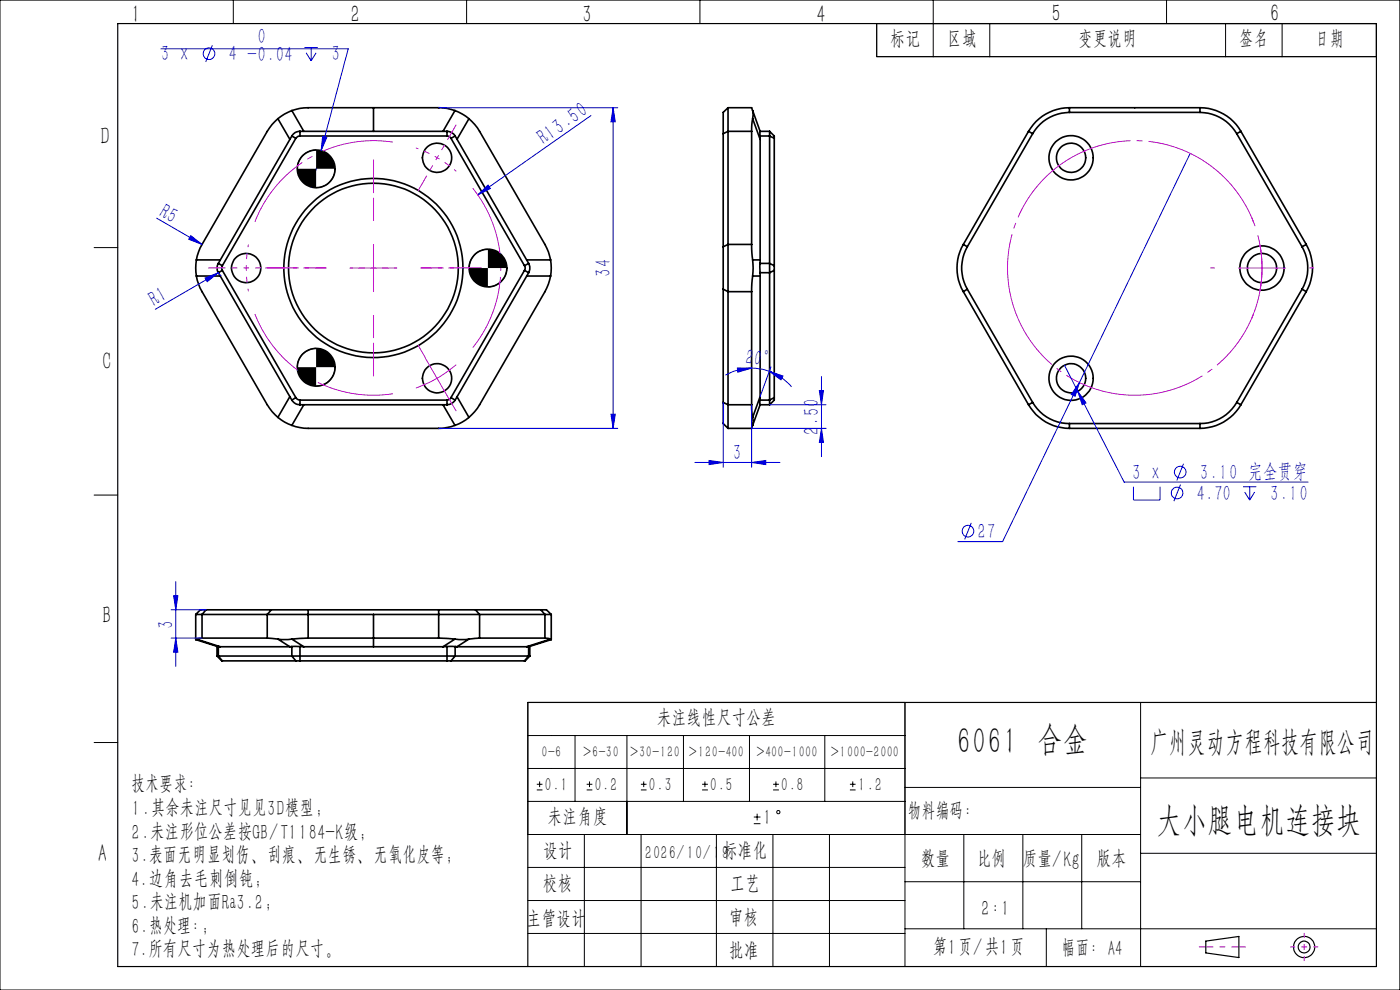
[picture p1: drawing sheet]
<svg xmlns="http://www.w3.org/2000/svg" width="297mm" height="210mm" viewBox="0 0 297 210" stroke-linecap="round" stroke-linejoin="round" font-family="sans-serif">
<g fill="none" stroke="#000" stroke-width=".35">
<path d="M58.9 25.2l-1.2 1.2-1 1.5-13.8 23.9-.8 1.6-.4 1.7M58.9 25.2l2.6 4.4M61.9 23.5l-1.5 .7-1.5 1M61.9 23.5a9.6 9.6 0 0 1 3.5-.6h27.7a9.6 9.6 0 0 1 3.4 .6M61.9 28.8l-15.6 27.1M61.9 28.8l.9 .5M61.9 23.5l2.6 4.4M62.8 29.3l-15.6 27.1M63.6 28.8l-.3 .1-.5 .4M63.6 27.9a1.84 1.84 0 0 0-1.7 .9M63.6 28.8h31.2M63.6 27.9v.9"/>
<path d="M63.6 27.9h31.2M79.2 22.9v5M94.8 28.8l.5 .2 .4 .3M94.8 27.9a1.93 1.93 0 0 1 1.8 .9M94.8 27.9v.9M95.7 29.3l15.6 27.1M96.5 23.5l1.6 .7 1.4 1M96.5 23.5l-2.5 4.4M96.6 28.8l-.9 .5M96.6 28.8l15.5 27.1M99.5 25.2l1.2 1.2 1 1.5 13.9 23.9 .7 1.6 .5 1.7M99.5 25.2l-2.6 4.4"/>
<path d="M153.4 28.4v23.9M154.4 22.9v5M154.4 22.9l-1 .9v4.6M154.4 22.9h5.1l.2 .6M154.4 27.9h5.1M154.4 27.9l-1 .5M154.4 27.9v23.9M159.5 27.9v23.9M159.7 25.2l-.2 2.7M159.7 23.5v1.7M159.7 25.2l1.6 4.4M159.7 23.5l1.6 4.4"/>
<path d="M161.2 28.8l.1 .8M161.2 27.9v.9M161.2 28.8h2.1M161.2 27.9h2.1M161.3 29.6v25.5M163.3 27.9v.9M163.3 27.9l1 .9v.5M163.3 28.8v27.1M163.3 28.8l1 .5M164.3 29.3v27.1M218.2 27.9l-13.8 23.9M218.2 27.9l.9 .5"/>
<path d="M219.1 28.4l-13.9 23.9M226.9 23.8a9.1 9.1 0 0 0-7.8 4.6M226.9 22.9a10 10 0 0 0-8.7 5M226.9 22.9h27.7M226.9 23.8h27.7M226.9 22.9v.9M254.6 23.8a9.1 9.1 0 0 1 7.8 4.6M254.6 22.9a10 10 0 0 1 8.6 5M254.6 22.9v.9M262.4 28.4l13.8 23.9M263.2 27.9l-.8 .5M263.2 27.9l13.9 23.9"/>
<path d="M41.7 55.1l-.2 1.8 .2 1.7M41.7 58.6l.4 1.6 .8 1.7 13.8 24 1 1.4 1.2 1.2M41.7 55.1h5M41.7 58.6h5M46.3 55.9a1.87 1.87 0 0 0 0 1.9M46.3 55.9l.9 .5M46.3 57.8l15.6 27.1M47.2 56.4v1M47.2 57.4l15.6 26.9M47.2 57.4l-.9 .4M111.3 56.4l.1 .3-.1 .7M111.3 57.4l-15.6 26.9"/>
<path d="M111.3 57.4l.8 .4M111.7 55.1h5.1M111.7 58.6h5.1M112.1 55.9a2.1 2.1 0 0 1 0 1.9M112.1 55.9l-.8 .5M112.1 57.8l-15.5 27.1M116.8 55.1l.1 1.8-.1 1.7M116.8 58.6l-.5 1.6-.7 1.7-13.9 24-1 1.4-1.2 1.2M153.4 52.3v9M154.4 51.8v10.1M154.4 51.8l-1 .5M154.4 51.8h5.1"/>
<path d="M159.5 51.8l.2 3.3M159.7 55.1v3.5M159.7 58.6l-.2 3.3M159.7 55.1h1.6M159.7 58.6h1.6M161.2 55.9v1.9M161.2 57.8l.1 .8M161.2 55.9h2.1M161.2 57.8h2.1M161.3 55.1l-.1 .8M161.3 58.6v25.5M163.3 55.9v1.9"/>
<path d="M163.3 55.9l1 .5M163.3 57.8v27.1M164.3 56.4v1M164.3 57.4l-1 .4M164.3 57.4v26.9M204.4 51.8a10 10 0 0 0 0 10.1M204.4 51.8l.8 .5M205.2 52.3a9 9 0 0 0 0 9M276.2 52.3a9 9 0 0 1 0 9M277.1 51.8a10 10 0 0 1 0 10.1M277.1 51.8l-.9 .5M153.4 61.3l1 .6"/>
<path d="M153.4 61.3v24.1M154.4 61.9h5.1M154.4 61.9v24M159.5 61.9v24M204.4 61.9l13.8 24M205.2 61.3l-.8 .6M205.2 61.3l13.9 24.1M276.2 61.3l-13.8 24.1M276.2 61.3l.9 .6M277.1 61.9l-13.9 24M58.9 88.5l1.5 1 1.5 .7M61.5 84.1l-2.6 4.4"/>
<path d="M61.9 84.9a2.02 2.02 0 0 0 1.7 1M61.9 90.2l1.7 .5 1.8 .2h27.7l1.7-.2 1.7-.5M62.8 84.3l.3 .4 .5 .2M62.8 84.3l-.9 .6M63.6 84.9h31.2M63.6 84.9v1M63.6 85.9h31.2M64.5 85.9l-2.6 4.3M94 85.9l2.5 4.3M94.8 84.9v1M95.7 84.3l-.4 .4-.5 .2M95.7 84.3l.9 .6"/>
<path d="M96.6 84.9a2.14 2.14 0 0 1-1.8 1M96.9 84.1l2.6 4.4M99.5 88.5l-1.4 1-1.6 .7M153.4 85.4v4.4l1 1.1M153.4 85.4l1 .5M154.4 85.9v5M154.4 85.9h5.1M159.5 85.9l.2 2.6M159.7 88.5v1.7M159.7 90.2l-.2 .7h-5.1M161.2 84.9v1M161.2 84.9h2.1"/>
<path d="M161.2 85.9h2.1M161.3 84.1l-.1 .8M161.3 84.1l-1.6 4.4M161.3 85.9l-1.6 4.3M163.3 84.9v1M164.3 84.3v.6l-1 1M164.3 84.3l-1 .6M218.2 85.9a10 10 0 0 0 8.7 5M219.1 85.4a8.9 8.9 0 0 0 7.8 4.4M219.1 85.4l-.9 .5M226.9 90.9h27.7M226.9 89.8h27.7"/>
<path d="M226.9 89.8v1.1M254.6 89.8v1.1M262.4 85.4a8.9 8.9 0 0 1-7.8 4.4M262.4 85.4l.8 .5M263.2 85.9a10 10 0 0 1-8.6 5M41.5 130.3h1.4M41.5 135.7l4.8 1.5M41.5 130.3v5.4M41.7 135.6l-.2 .1M41.7 135.6l5 1.6M42.9 135.4l-1.2 .2M42.9 130.3h13.8"/>
<path d="M42.9 135.4h13.8M42.9 130.3v5.1M43.7 129.4h-1.2l-1 .9M43.7 129.4h13.9M43.7 129.4l-.8 .9M46 139.2h.3M46 139.2l1.2 1M46 137.1v2.1M46.3 137.2h.4M46.3 139.2h15.6M46.3 137.2v2M46.3 139.2l.9 1"/>
<path d="M46.7 137.2h14.8M56.7 130.3h45M56.7 135.4l2.2 .2M56.7 130.3v5.1M57.6 129.4h7.8M57.6 129.4l-.9 .9M58.9 135.6h3M58.9 135.6l2.6 1.6M61.9 137.2h1.7M61.9 137.2h-.4M61.9 139.2h34.7M61.9 135.6l2.6 1.6"/>
<path d="M61.9 137.2v2M61.9 139.2l.9 1M63.6 137.2h.9M63.6 137.2v3M64.5 137.2h29.5M65.4 135.4l-3.5 .2M65.4 129.4v6M65.4 129.4h27.7M65.4 135.4h27.7M79.2 130.3v6.9M93.1 129.4h7.8M93.1 135.4l3.4 .2"/>
<path d="M93.1 129.4v6M94.8 137.2h1.8M94.8 137.2h-.8M94.8 137.2v3M96.5 135.6h3M96.5 135.6l-2.5 1.6M96.6 137.2h.3M96.6 137.2v2M96.6 139.2h15.5M96.6 139.2l-.9 1M96.9 137.2h14.8M99.5 135.6l-2.6 1.6"/>
<path d="M100.9 129.4l.8 .9M100.9 129.4h13.8M101.7 135.4l-2.2 .2M101.7 130.3h13.9M101.7 130.3v5.1M101.7 135.4h13.9M112.1 137.2h-.4M112.1 139.2h.3M112.1 137.2v2M112.1 139.2l-.8 1M112.4 137.1l-.3 .1M112.4 139.2l-1.1 1"/>
<path d="M112.4 137.1v2.1M114.7 129.4h1.2l1 .9M114.7 129.4l.9 .9M115.6 135.4l1.2 .2M115.6 130.3h1.3M115.6 130.3v5.1M116.8 135.6l.1 .1M116.8 135.6l-5.1 1.6M116.9 130.3v5.4M116.9 135.7l-4.5 1.4M47.2 140.2h15.6M62.8 140.2h.8"/>
<path d="M63.6 140.2h31.2M94.8 140.2h.9M95.7 140.2h15.6"/>
<circle cx="67.1" cy="35.8" r="4"/>
<circle cx="92.7" cy="33.5" r="3.1"/>
<circle cx="227.2" cy="33.5" r="4.7"/>
<circle cx="227.2" cy="33.5" r="3.1"/>
<circle cx="52.2" cy="56.9" r="3.1"/>
<circle cx="79.2" cy="56.9" r="19"/>
<circle cx="79.2" cy="56.9" r="18"/>
<circle cx="103.5" cy="56.9" r="4"/>
<circle cx="267.7" cy="56.9" r="4.7"/>
<circle cx="267.7" cy="56.8" r="3.1"/>
<circle cx="67.1" cy="77.9" r="4"/>
<circle cx="92.7" cy="80.2" r="3.1"/>
<circle cx="227.2" cy="80.2" r="4.7"/>
<circle cx="227.2" cy="80.2" r="3.1"/>
</g>
<g fill="none" stroke="#00f" stroke-width=".21">
<path d="M34.1 10.4h39.8l-7.9 29.3M45 9.6l-1.4 3.6M64.6 10.1h2.8M64.9 11.2l1.1 1.7M66 10.1v2.8M67.1 11.2l-1.1 1.7M68.4 28.9l.9 .3-1.2 2.8zM93.1 22.9h38M125.4 24.5l-24.1 16.9M130.1 22.9v68M130.1 22.9l.4 3h-.9zM252.5 32.6l-39.8 82.3h-9.5"/>
<path d="M33.2 46.3l9.7 5.5M40.5 50l2.4 1.8-2.9-1zM43.5 59l2.8-1.2-2.3 2zM46.3 57.8l.7 .7M46.3 57.8l-13.4 7.8M101.3 41.4l2.2-2.1 .5 .7zM156.4 78.1h3.1l-3 .8zM159.5 78.1a11.6 11.6 0 0 1 3.7 .7M159.5 78.1a11.5 11.5 0 0 0-5.6 1.5M163.2 78.8l2.9 1-.4 .8zM163.2 78.8a11.7 11.7 0 0 1 4.7 3.2M163.5 77.8l-2.2 6.3"/>
<path d="M174.3 79.9v17M225.8 77.5l12.7 24.8h39M93.1 90.9h38M129.6 87.9h.9l-.4 3zM147.4 98.1h18.1M150.4 97.7l3 .4-3 .5zM153.4 85.4v13.7M159.5 90.9h15.8M159.5 98.1l3-.4v.9zM159.5 85.9v13.2M163.3 85.9h12M173.8 82.9h.9l-.4 3z"/>
<path d="M174.3 90.9l.4 3h-.9zM228.6 83l1.8 2.5-.8 .4zM229 81.2l-.9 2.9-.8-.4zM251.1 98.4l-1.4 3.5M206.1 110.9l-1.5 3.5M240.5 103.2v2.9h5.6v-2.9M250.4 102.8l-1.4 3.5M263.7 103.2h2.8M264.1 104.4l1 1.7M265.1 103.2v2.9M266.2 104.4l-1.1 1.7M36.3 135.4h6.6"/>
<path d="M36.3 129.4h7.4M36.8 126.4h.9l-.4 3zM37.3 135.4l.4 3h-.9zM37.3 123.4v17.9"/>
<circle cx="44.3" cy="11.4" r="1.24"/>
<circle cx="205.4" cy="112.7" r="1.24"/>
<circle cx="249.7" cy="104.6" r="1.24"/>
<circle cx="250.4" cy="100.2" r="1.24"/>
</g>
<g fill="none" stroke="#000" stroke-width=".21">
<path d="M0 0h297v210h-297zM49.5 0v5M99 0v5M148.5 0v5M186 5h106v7h-106zM198 0v12M210 5v7M247.5 0v5M260 5v7M272 5v7M67.1 31.8a4 4 0 0 0-4 4M71.1 35.8a4 4 0 0 1-4 4"/>
<path d="M20 52.5h5M103.5 52.9a4 4 0 0 0-4 4M107.5 56.9a4 4 0 0 1-4 3.9M67.1 73.9a4 4 0 0 0-4 4M71.1 77.9a4 4 0 0 1-4 4M20 105h5M20 157.5h5M112 156h80M122 156v14M133 156v21M145 156v14M159 156v14"/>
<path d="M175 156v14M242 149v56M112 163h80M112 170h80M113.9 167.6h1.2M113.9 166.4h1.2M114.5 165.8v1.2M124 177v28M124.5 167.6h1.2M124.5 166.4h1.2M125.1 165.8v1.2M136 167.6h1.2"/>
<path d="M136 166.4h1.2M136 177v28M136.6 165.8v1.2M148.9 167.6h1.3M148.9 166.4h1.3M149.5 165.8v1.2M152 177v28M159.9 174.7h1.4M159.9 173.3h1.4M160.6 172.6v1.4M164 177v28M164 167.6h1.2"/>
<path d="M164 166.4h1.2M164.6 165.8v1.2M176 177v28M180.3 167.6h1.2M180.3 166.4h1.2M180.9 165.8v1.2M192 167h50M204.5 177v20M217 177v20M229.5 177v20M242 177h-130v-28h80v56M242 165h50"/>
<path d="M112 198h80M112 191h80M112 184h80M192 197h100M192 187h50M222 197v8M242 181h50"/>
<circle cx="165.1" cy="172.3" r=".36"/>
</g>
<path d="M90.2 37.8l-1.5 2.7M95.2 29.1l1.6-2.7M47.2 56.8h-3.1M57.2 56.8h3.1M257.7 56.8h-1M265.9 47.1l-.4-1M277.7 56.8h1M90.2 75.9l-1.5-2.7M265.9 66.6l-.4 .9M95.2 84.6l1.6 2.6" fill="none" stroke="#f0f" stroke-width=".21" stroke-dasharray="30.5 1.3 1.3 1.3" stroke-linecap="butt"/>
<path d="M92.7 33.5l-2.2-1.2-2.3-.9M92.7 33.5l2.1 1.3 2 1.5M92.7 33.5l2.5-4.4M92.7 33.5l-2.5 4.3M52.2 56.8l.2 2.5 .3 2.5M52.2 56.8l.2-2.5 .3-2.4M52.2 56.8h-5M52.2 56.8h5M79.2 56.8v-5M79.2 56.8h-5M79.2 56.8v5M79.2 56.8h5" fill="none" stroke="#f0f" stroke-width=".21" stroke-dasharray="30.5 1.3 1.3 1.3" stroke-dashoffset="29.9" stroke-linecap="butt"/>
<path d="M83.4 30.2a27 27 0 0 0-29.3 16.9M54.1 66.6a27 27 0 0 0 29.3 16.9M100.3 73.7a27 27 0 0 0 0-33.8" fill="none" stroke="#f0f" stroke-width=".21" stroke-dasharray="30.5 1.3 1.3 1.3" stroke-dashoffset="14.1" stroke-linecap="butt"/>
<path d="M74.2 56.9h10M79.2 51.8v10.1M262.7 56.9h10M267.3 51.9a27.2 27.2 0 0 1 0 9.9M90.2 75.9l2.5 4.3M96.8 77.4l-2.5 1.9-1.6 .9M92.7 80.2l-1.6 .9-2.9 1.2M92.7 80.2l2.5 4.4" fill="none" stroke="#f0f" stroke-width=".21"/>
<g fill="none" stroke="#000" stroke-width=".25">
<path d="M25 5h267v200h-267zM292 149h-180v56M255.8 199.6l7-1v4.5l-7-1z"/>
<circle cx="276.7" cy="200.9" r="2.25"/>
<circle cx="276.7" cy="200.9" r="1.24"/>
</g>
<path d="M266.6 48.9a27 27 0 0 0-45.3-10.8 27 27 0 0 0 12.4 44.8 27 27 0 0 0 33.3-32.5l-.4-1.5" fill="none" stroke="#f0f" stroke-width=".21" stroke-dasharray="30.5 1.3 1.3 1.3" stroke-dashoffset="-1" stroke-linecap="butt"/>
<path d="M69.2 56.8h-8.5M79.2 46.8v-8.5M89.2 56.8h8.5M79.2 66.8v8.5" fill="none" stroke="#f0f" stroke-width=".21" stroke-dasharray="30.5 1.3 1.3 1.3" stroke-dashoffset="28.1" stroke-linecap="butt"/>
<path d="M69.2 56.8h-13M79.2 46.8v-13M89.2 56.8h13M79.2 66.8v13" fill="none" stroke="#f0f" stroke-width=".21" stroke-dasharray="30.5 1.3 1.3 1.3" stroke-dashoffset="25.9" stroke-linecap="butt"/>
<path d="M276.7 197.9v6M273.7 200.9h6" fill="none" stroke="#f0f" stroke-width=".21" stroke-dasharray="30.5 1.3 1.3 1.3" stroke-dashoffset="29.4" stroke-linecap="butt"/>
<path d="M254.3 200.9h10" fill="none" stroke="#f0f" stroke-width=".21" stroke-dasharray="30.5 1.3 1.3 1.3" stroke-dashoffset="27.4" stroke-linecap="butt"/>
<path d="M63.1 77.9a4 4 0 0 0 4 4v-4zM67.1 73.9v4h4a4 4 0 0 0-4-4zM99.5 56.9a4 4 0 0 0 4 3.9v-3.9zM103.5 52.9v4h4a4 4 0 0 0-4-4zM63.1 35.8a4 4 0 0 0 4 4v-4zM67.1 31.8v4h4a4 4 0 0 0-4-4z" fill="#000"/>
<g fill="#00f">
<path d="M40.5 50l2.4 1.8-2.9-1z"/>
<path d="M43.5 59l2.8-1.2-2.3 2z"/>
<path d="M101.3 41.4l2.2-2.1 .5 .7z"/>
<path d="M229 81.2l-.9 2.9-.8-.4z"/>
<path d="M163.2 78.8l2.9 1-.4 .8zM156.4 78.1h3.1l-3 .8z"/>
<path d="M68.4 28.9l-.3 3.1 1.2-2.8zM228.6 83l1 2.9 .8-.4z"/>
<path d="M37.3 135.4l.4 3h-.9zM36.8 126.4h.9l-.4 3z"/>
<path d="M130.1 22.9l.4 3h-.9zM129.6 87.9h.9l-.4 3zM173.8 82.9h.9l-.4 3zM174.3 90.9l.4 3h-.9z"/>
<path d="M150.4 97.7l3 .4-3 .5zM159.5 98.1l3-.4v.9z"/>
</g>
<g font-size="7.3">
<text x="202.9" y="160.3">6061 合金</text>
<text x="245.2" y="177.5">大小腿电机连接块</text>
</g>
<text font-size="6.1" x="243.8" y="160.3">广州灵动方程科技有限公司</text>
<g font-size="4.9">
<text x="27.7" y="5">1</text>
<text x="74.4" y="5">2</text>
<text x="123.5" y="5">3</text>
<text x="173.2" y="5">4</text>
<text x="223.1" y="4.9">5</text>
<text x="269.4" y="4.9">6</text>
<text x="21.3" y="30.9">D</text>
<text x="21.7" y="78.7">C</text>
<text x="21.7" y="132.5">B</text>
<text x="20.7" y="183.1">A</text>
</g>
<g font-size="4.3" fill="#00f">
<text x="54.6" y="9.5">0</text>
<text x="34.1" y="13.2">3 x</text>
<text x="48.5" y="13.2">4 -0.04</text>
<text x="70.3" y="13.2">3</text>
<text x="115.5" y="31" transform="rotate(-35 115.5 31)">R13.50</text>
<text x="33.4" y="46" transform="rotate(30 33.4 46)">R5</text>
<text x="129.8" y="58.7" transform="rotate(-90 129.8 58.7)">34</text>
<text x="32.8" y="65.3" transform="rotate(-30 32.8 65.3)">R1</text>
<text x="158" y="77.3" transform="rotate(10 158 77.3)">20°</text>
<text x="174" y="92.3" transform="rotate(-90 174 92.3)">2.50</text>
<text x="155.5" y="97.8">3</text>
<text x="240.1" y="102">3 x</text>
<text x="254.5" y="102">3.10 完全贯穿</text>
<text x="253.9" y="106.4">4.70</text>
<text x="269.4" y="106.4">3.10</text>
<text x="207.4" y="114.5">27</text>
<text x="37" y="133.3" transform="rotate(-90 37 133.3)">3</text>
</g>
<g font-size="4.3">
<text x="188.9" y="10.2">标记</text>
<text x="200.9" y="10.2">区域</text>
<text x="228.7" y="10.2">变更说明</text>
<text x="262.9" y="10.2">签名</text>
<text x="278.9" y="10.2">日期</text>
<text x="139.3" y="154.2">未注线性尺寸公差</text>
<text x="27.9" y="168.3">技术要求：</text>
<text x="27.9" y="173.3">1.其余未注尺寸见见3D模型；</text>
<text x="192.6" y="173.9">物料编码：</text>
<text x="27.9" y="178.3">2.未注形位公差按GB/T1184-K级；</text>
<text x="116.2" y="175.2">未注角度</text>
<text x="161.8" y="175.2">1</text>
<text x="27.9" y="183.3">3.表面无明显划伤、刮痕、无生锈、无氧化皮等；</text>
<text x="115.2" y="182.5">设计</text>
<text x="153.3" y="182.5">标准化</text>
<text x="195.3" y="184.2">数量</text>
<text x="207.2" y="184.2">比例</text>
<text x="216.9" y="184.2">质量/Kg</text>
<text x="232.6" y="184.2">版本</text>
<text x="27.9" y="188.3">4.边角去毛刺倒钝;</text>
<text x="115.2" y="189.5">校核</text>
<text x="154.9" y="189.5">工艺</text>
<text x="27.9" y="193.3">5.未注机加面Ra3.2；</text>
<text x="111.6" y="196.9">主管设计</text>
<text x="154.6" y="196.5">审核</text>
<text x="208.2" y="194.5">2:1</text>
<text x="27.9" y="198.3">6.热处理:；</text>
<text x="27.9" y="203.3">7.所有尺寸为热处理后的尺寸。</text>
<text x="154.6" y="203.5">批准</text>
<text x="197.9" y="202.8">第1页/共1页</text>
<text x="225.2" y="203.1">幅面：A4</text>
</g>
<g font-size="3.6">
<text x="115.5" y="168">0.1</text>
<text x="126.1" y="168">0.2</text>
<text x="137.6" y="168">0.3</text>
<text x="150.6" y="168">0.5</text>
<text x="165.7" y="168">0.8</text>
<text x="182" y="168">1.2</text>
<text x="136.8" y="182.5">2026/10/19</text>
</g>
<g font-size="3">
<text x="114.9" y="160.7">0-6</text>
<text x="123.7" y="160.7">&gt;6-30</text>
<text x="133.7" y="160.7">&gt;30-120</text>
<text x="146.1" y="160.7">&gt;120-400</text>
<text x="160.5" y="160.7">&gt;400-1000</text>
<text x="176.2" y="160.7">&gt;1000-2000</text>
</g>
</svg>
